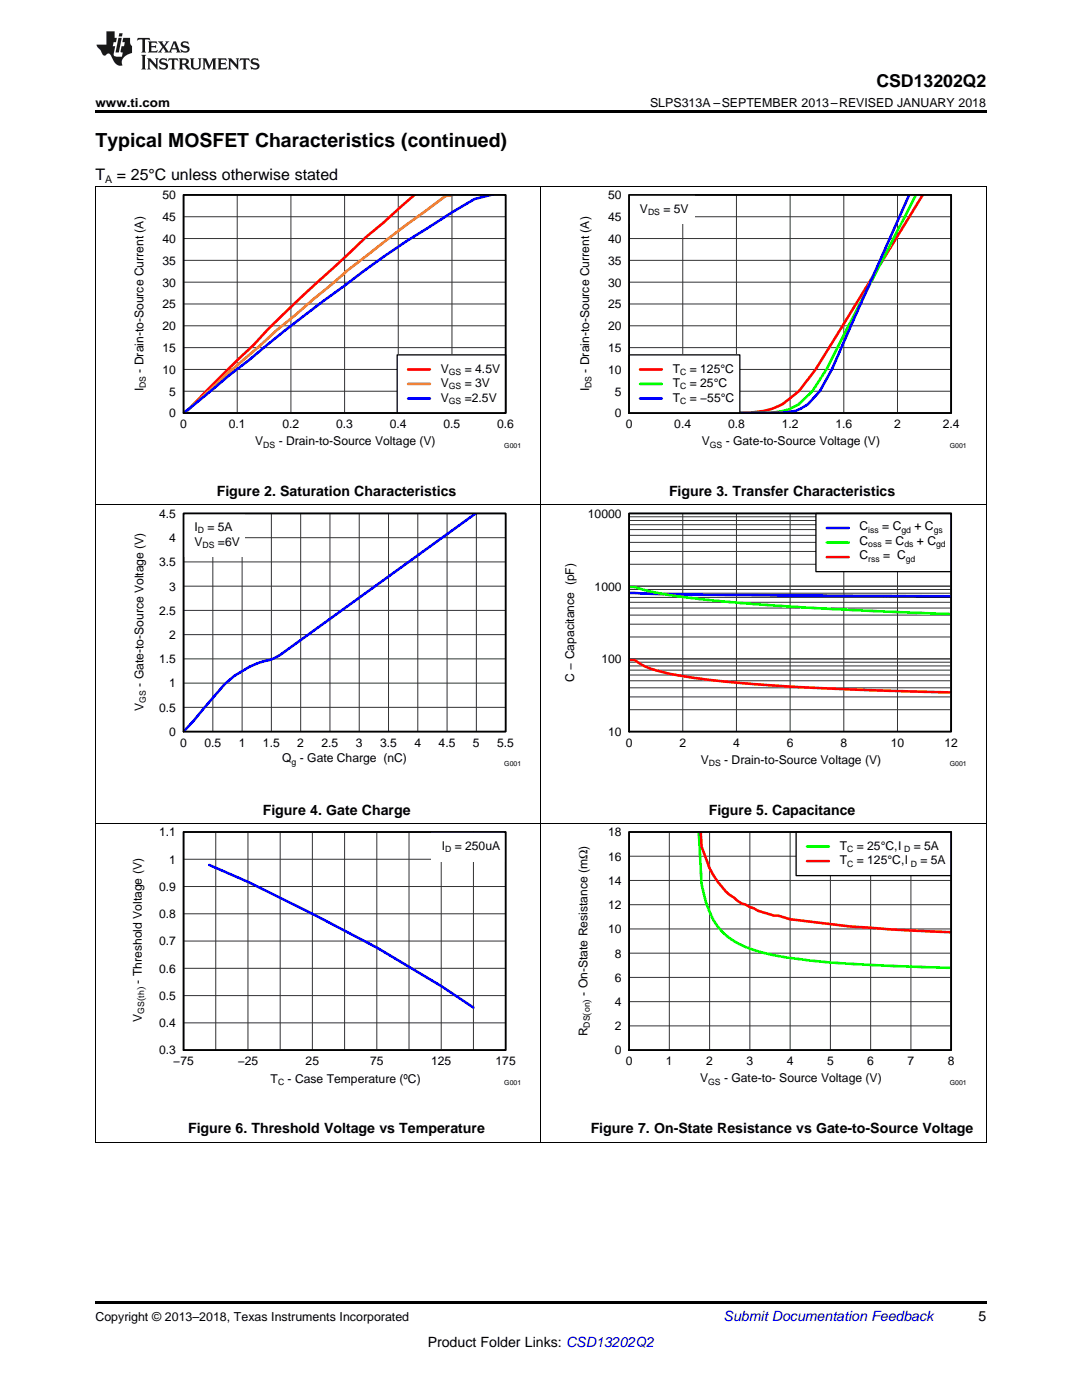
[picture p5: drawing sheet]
<svg xmlns="http://www.w3.org/2000/svg" width="216mm" height="279mm" viewBox="0 0 216 279" stroke-linecap="round" stroke-linejoin="round" font-family="sans-serif">
<path d="M19 259.7h177.8v.5h-177.8z" fill="#000"/>
<path d="M19.1 164.4v63.6M107.9 164.4v63.6M196.8 164.4v63.6M19 227.9h177.8" fill="none" stroke="#000" stroke-width=".2"/>
<path d="M36.6 166h64.3v43.6h-64.3z" fill="none" stroke="#000" stroke-width=".26"/>
<g fill="none" stroke="#333" stroke-width=".2">
<path d="M36.6 166h64.3v43.6h-64.3zM36.6 176.9h64.3M36.6 171.5h64.3M43.1 166v43.6M49.5 166v43.6M55.9 166v43.6M62.3 166v43.6M68.8 166v43.6M75.2 166v43.6M81.6 166v43.6M88 166v43.6M94.5 166v43.6"/>
<path d="M36.6 198.7h64.3M36.6 193.2h64.3M36.6 187.8h64.3M36.6 182.4h64.3M36.6 204.1h64.3"/>
</g>
<path d="M41.8 172.6l7.7 3.4 12.8 6.4 12.9 6.7 12.8 7.7 6.5 4.3" fill="none" stroke="#00f" stroke-width=".52"/>
<path d="M86 166h14.9v5.8h-14.9z" fill="#fff"/>
<path d="M36.6 166h64.3v43.6h-64.3z" fill="none" stroke="#000" stroke-width=".35"/>
<path d="M125.5 166h64.3v43.6h-64.3z" fill="none" stroke="#000" stroke-width=".26"/>
<g fill="none" stroke="#333" stroke-width=".2">
<path d="M125.5 166h64.3v43.6h-64.3zM125.5 175.7h64.3M125.5 170.9h64.3M133.6 166v43.6M141.6 166v43.6M149.6 166v43.6M157.7 166v43.6M165.7 166v43.6M173.7 166v43.6M181.8 166v43.6M125.5 199.9h64.3M125.5 195.1h64.3"/>
<path d="M125.5 190.2h64.3M125.5 185.4h64.3M125.5 180.6h64.3M125.5 204.7h64.3"/>
</g>
<path d="M139.4 166l.6 10.4a18.6 18.6 0 0 0 4 9.5 19.4 19.4 0 0 0 10.4 4.7 126 126 0 0 0 19.3 2l16.1 .5" fill="none" stroke="#0f0" stroke-width=".52"/>
<path d="M139.8 166l.2 2.9 .8 2.2a16.5 16.5 0 0 0 4.8 7.5l2.4 1.7 2.4 1 .8 .5 3.2 .9h.9a22.9 22.9 0 0 0 6.4 1.2 169.3 169.3 0 0 0 16 1.6l12.1 .5" fill="none" stroke="#f00" stroke-width=".52"/>
<path d="M158.9 166h30.9v8.7h-30.9z" fill="#fff"/>
<path d="M36.6 102.5h64.3v43.5h-64.3zM158.9 166h30.9v8.7h-30.9z" fill="none" stroke="#000" stroke-width=".26"/>
<path d="M161 168.9h4.4" fill="none" stroke="#0f0" stroke-width=".52"/>
<path d="M161 171.8h4.4" fill="none" stroke="#f00" stroke-width=".52"/>
<path d="M125.5 166h64.3v43.6h-64.3z" fill="none" stroke="#000" stroke-width=".35"/>
<path d="M19.1 100.8v63.6M107.9 100.8v63.6M196.8 100.8v63.6M19 164.3h177.8" fill="none" stroke="#000" stroke-width=".2"/>
<g fill="none" stroke="#333" stroke-width=".2">
<path d="M36.6 102.5h64.3v43.5h-64.3zM36.6 117h64.3M36.6 112.1h64.3M36.6 107.3h64.3M42.5 102.5v43.5M48.3 102.5v43.5M54.2 102.5v43.5M60 102.5v43.5M65.8 102.5v43.5M71.7 102.5v43.5M77.5 102.5v43.5M83.4 102.5v43.5"/>
<path d="M89.2 102.5v43.5M95.1 102.5v43.5M36.6 136.3h64.3M36.6 131.5h64.3M36.6 126.7h64.3M36.6 121.8h64.3M36.6 141.2h64.3"/>
</g>
<path d="M95 102.4l-39.1 28.3a11.4 11.4 0 0 1-4.3 1.6 24.1 24.1 0 0 0-6.8 4.2l-6.1 7.3-2.1 2.2" fill="none" stroke="#00f" stroke-width=".52"/>
<path d="M36.6 102.5h12.4v8.7h-12.4z" fill="#fff"/>
<path d="M36.6 102.5h64.3v43.5h-64.3z" fill="none" stroke="#000" stroke-width=".35"/>
<path d="M125.5 102.5h64.3v43.5h-64.3z" fill="none" stroke="#000" stroke-width=".26"/>
<g fill="none" stroke="#333" stroke-width=".2">
<path d="M125.5 102.5h64.3v43.5h-64.3zM125.5 119.2h64.3M125.5 118.4h64.3M125.5 117.6h64.3M125.5 117h64.3M125.5 112.6h64.3M125.5 110.1h64.3M125.5 108.2h64.3M125.5 106.8h64.3M125.5 105.7h64.3M125.5 104.7h64.3M125.5 103.9h64.3"/>
<path d="M125.5 103.1h64.3M136.2 102.5v43.5M146.9 102.5v43.5M157.7 102.5v43.5M168.4 102.5v43.5M179.1 102.5v43.5M125.5 139.1h64.3M125.5 137.3h64.3M125.5 135.9h64.3M125.5 134.7h64.3M125.5 133.7h64.3M125.5 132.9h64.3"/>
<path d="M125.5 132.2h64.3M125.5 131.5h64.3M125.5 127.1h64.3M125.5 124.6h64.3M125.5 122.8h64.3M125.5 121.4h64.3M125.5 120.2h64.3M125.5 141.6h64.3"/>
</g>
<path d="M125.5 118.3l15 .4 49.3 .3" fill="none" stroke="#00f" stroke-width=".52"/>
<path d="M125.5 117.1h1.1a79.2 79.2 0 0 0 16.1 2.8l9.6 .8 11.8 .7 25.7 1.2" fill="none" stroke="#0f0" stroke-width=".52"/>
<path d="M125.5 131.7h1.1a16.7 16.7 0 0 0 7.5 2.9 260.9 260.9 0 0 0 33.2 2.9l22.5 .7" fill="none" stroke="#f00" stroke-width=".52"/>
<path d="M162.8 102.5h27v11.6h-27z" fill="#fff"/>
<path d="M36.6 38.9h64.3v43.5h-64.3zM162.8 102.5h27v11.6h-27z" fill="none" stroke="#000" stroke-width=".26"/>
<path d="M98.1 38.8l-3.4 .9-4.5 2.7-4.7 3a165.2 165.2 0 0 0-16.7 11.6 303.4 303.4 0 0 0-19.1 14.9l-4.1 3.1-9 7.4M165 105.4h4.3" fill="none" stroke="#00f" stroke-width=".52"/>
<path d="M165 108.3h4.3" fill="none" stroke="#0f0" stroke-width=".52"/>
<path d="M82.8 38.8l-6.3 5.7-3.5 2.8-9.8 9.1a199.7 199.7 0 0 0-12.6 12.5l-3 2.8-10.8 10.7M165 111.2h4.3" fill="none" stroke="#f00" stroke-width=".52"/>
<path d="M125.5 102.5h64.3v43.5h-64.3z" fill="none" stroke="#000" stroke-width=".35"/>
<path d="M19.1 37.2v63.6M107.9 37.2v63.6M196.8 37.2v63.6M19 100.8h177.8" fill="none" stroke="#000" stroke-width=".2"/>
<g fill="none" stroke="#333" stroke-width=".2">
<path d="M36.6 38.9h64.3v43.5h-64.3zM47.3 38.9v43.5M58 38.9v43.5M68.8 38.9v43.5M79.5 38.9v43.5M90.2 38.9v43.5M36.6 56.3h64.3M36.6 52h64.3M36.6 47.6h64.3M36.6 43.3h64.3M36.6 78.1h64.3M36.6 73.7h64.3"/>
<path d="M36.6 69.4h64.3M36.6 65h64.3M36.6 60.7h64.3"/>
</g>
<path d="M90.6 38.8l-1.7 .3-7.9 5.9-11.6 8.9-7.1 6a876.9 876.9 0 0 0-25.5 22.5" fill="none" stroke="#ee7600" stroke-width=".52"/>
<path d="M79.3 70.8h21.6v11.6h-21.6z" fill="#fff"/>
<path d="M125.5 38.9h64.3v43.5h-64.3zM79.3 70.8h21.6v11.6h-21.6z" fill="none" stroke="#000" stroke-width=".26"/>
<path d="M184.1 38.9l-21.4 34.8-3.3 4.4-3.3 2.6a16.4 16.4 0 0 1-8.2 1.7h-22.4M81.4 73.7h4.4" fill="none" stroke="#f00" stroke-width=".52"/>
<path d="M81.4 76.6h4.4" fill="none" stroke="#ee7600" stroke-width=".52"/>
<path d="M181.4 38.9l-15.4 34.8-2.4 4.4-2.4 2.6a8.2 8.2 0 0 1-5.8 1.7h-29.9M81.4 79.5h4.4" fill="none" stroke="#00f" stroke-width=".52"/>
<path d="M36.6 38.9h64.3v43.5h-64.3z" fill="none" stroke="#000" stroke-width=".35"/>
<g fill="none" stroke="#333" stroke-width=".2">
<path d="M125.5 38.9h64.3v43.5h-64.3zM136.2 38.9v43.5M146.9 38.9v43.5M157.7 38.9v43.5M168.4 38.9v43.5M179.1 38.9v43.5M125.5 56.3h64.3M125.5 52h64.3M125.5 47.6h64.3M125.5 43.3h64.3M125.5 78.1h64.3M125.5 73.7h64.3"/>
<path d="M125.5 69.4h64.3M125.5 65h64.3M125.5 60.7h64.3"/>
</g>
<path d="M182.8 38.9l-17.9 34.8-2.8 4.4-2.7 2.6a11.6 11.6 0 0 1-6.7 1.7h-27.2" fill="none" stroke="#0f0" stroke-width=".52"/>
<path d="M125.5 70.8h22.1v11.6h-22.1z" fill="#fff"/>
<path d="M125.5 70.8h22.1v11.6h-22.1z" fill="none" stroke="#000" stroke-width=".26"/>
<path d="M127.7 73.7h4.4" fill="none" stroke="#f00" stroke-width=".52"/>
<path d="M127.7 76.6h4.4" fill="none" stroke="#0f0" stroke-width=".52"/>
<path d="M127.7 79.5h4.4" fill="none" stroke="#00f" stroke-width=".52"/>
<path d="M125.5 38.9h13v5.8h-13z" fill="#fff"/>
<path d="M125.5 38.9h64.3v43.5h-64.3z" fill="none" stroke="#000" stroke-width=".35"/>
<path d="M19 37.2h177.8" fill="none" stroke="#000" stroke-width=".2"/>
<path d="M19 22h177.8v.5h-177.8z" fill="#000"/>
<g fill="#231f20">
<path d="M27.5 7.6l-.1 .5 .4-.2h.6v.1v2.1l-.2 .4h1l-.3-.4v-2.1l.1-.1h.5l.5 .2-.2-.5zM29.5 8.3l.2 .3v1.5l-.2 .4h1.8l.2-.6a1.04 1.04 0 0 1-1.3 .2v-.7h.6l.3 .2v-.6l-.3 .2h-.6v-.6l.8-.1 .4 .3-.2-.5zM31.5 8.3l.9 1.1-.9 1.1h.8l-.2-.2 .5-.7 .4 .7-.2 .2h1.5l-.1-.2 .1-.4h.9l.1 .4-.2 .2h1l-.3-.3-.7-1.9h-.5l-.9 2-.8-1 .9-1h-.8l.1 .3-.3 .5-.4-.6 .2-.2zM34.7 8.6l.4 1h-.7zM36.3 8.4a.63 .63 0 0 0-.2 .7 .63 .63 0 0 0 .6 .4l.6 .2 .1 .2a.75 .75 0 0 1-.7 .4 .75 .75 0 0 1-.6-.5l.1 .7 .1-.1a1.11 1.11 0 0 0 1.5-.6 1.13 1.13 0 0 0-1.2-.8l-.1-.4a1.04 1.04 0 0 1 1.2 .2l-.2-.5-.1 .1-.5-.2zM28.2 10.9l.2 .4v2.2l-.2 .4h1l-.3-.4v-2.2l.3-.4zM29.3 11.6l.3 .4v1.5l-.3 .4h.8l-.2-.4v-1.3l1.5 1.7v-1.9l.2-.4h-.7l.2 .4v.9l-1.1-1.3zM32 11.8a.62 .62 0 0 0-.2 .7 .62 .62 0 0 0 .6 .4l.6 .1 .1 .3a.76 .76 0 0 1-.7 .3 .76 .76 0 0 1-.6-.4l.1 .7 .1-.1a1.11 1.11 0 0 0 1.5-.6 1.13 1.13 0 0 0-1.2-.8l-.1-.4a1.04 1.04 0 0 1 1.2 .2l-.2-.6-.1 .1-.5-.1zM33.7 11.6l-.2 .6a.61 .61 0 0 1 .8-.3v1.6l-.2 .4h.9l-.2-.4v-1.6a.63 .63 0 0 1 .8 .3l-.2-.6zM35.6 11.6l.3 .4v1.5l-.3 .4h1l-.2-.2v-.8l.5 .2a.76 .76 0 0 0 1.2 .7l-1-1a.58 .58 0 0 0 .6-.5 .58 .58 0 0 0-.5-.6zM36.4 11.9h.1a.45 .45 0 0 1 .5 .1 .45 .45 0 0 1 .1 .5l-.7 .2zM37.9 11.6l.2 .2a2.17 2.17 0 0 0 .3 1.9 .99 .99 0 0 0 1.6-.6v-1.1l.2-.4h-.7l.2 .2a1.92 1.92 0 0 1-.2 1.8 .6 .6 0 0 1-.9-.5v-1.1l.2-.4zM40.4 11.6l.2 .4v1.5l-.2 .4h.7l-.2-.4v-1.4l.8 1.8 .8-1.8v1.4l-.2 .4h.9l-.2-.4v-1.5l.2-.4h-.8l-.6 1.5-.6-1.5zM43.4 11.6l.2 .4v1.5l-.2 .4h1.8l.2-.6a1.04 1.04 0 0 1-1.3 .1v-.6h.5l.4 .2v-.6l-.4 .2h-.5v-.7h.8l.3 .3-.1-.6zM45.5 11.6l.2 .4v1.5l-.2 .4h.7l-.2-.4v-1.3l1.5 1.7v-1.9l.2-.4h-.7l.2 .4v.9l-1.1-1.3zM47.9 11.6l-.1 .6a.61 .61 0 0 1 .8-.3v1.6l-.3 .4h1l-.3-.4 .1-1.6a.63 .63 0 0 1 .7 .3l-.1-.6zM50.2 11.8a.62 .62 0 0 0-.2 .7 .62 .62 0 0 0 .6 .4l.6 .1 .2 .3a.76 .76 0 0 1-.8 .3 .76 .76 0 0 1-.6-.4l.1 .7 .2-.1a1.11 1.11 0 0 0 1.5-.6 1.13 1.13 0 0 0-1.3-.8l-.1-.4a1.04 1.04 0 0 1 1.2 .2l-.1-.6-.2 .1-.5-.1z"/>
<path d="M21.2 6.3v2.6h-1.9l.1 .4 .7 .9a.91 .91 0 0 0 1 .8 .56 .56 0 0 1 .5-.3 .56 .56 0 0 1 .5 .3l.4 .8a1.53 1.53 0 0 0 1.9 1.2 1.54 1.54 0 0 1 1-2.1l.9-.3v-1.4a1.52 1.52 0 0 1-.3-1.6h-1.4l-.2 .8h.5l-.2 .8h-.4l-.2 1v.2l.4 .1-.2 .8a1.93 1.93 0 0 1-1.6-.3l.3-1.8h-.5l.2-.8h.4l.2-.8h-.4v-1.3zM23.6 7.6l-.6 2.9h.7l.6-2.9zM23.8 6.6l-.1 .7h.6l.2-.7z"/>
</g>
<text font-size="3.9" x="19" y="29.3">Typical MOSFET Characteristics (continued)</text>
<text font-size="3.5" x="174.9" y="17.3">CSD13202Q2</text>
<g font-size="3.2">
<text x="19" y="36">T</text>
<text x="23.3" y="36">= 25°C unless otherwise stated</text>
</g>
<g font-size="2.8">
<text x="43.3" y="99.1">Figure 2. Saturation Characteristics</text>
<text x="133.5" y="99.1">Figure 3. Transfer Characteristics</text>
<text x="52.4" y="162.6">Figure 4. Gate Charge</text>
<text x="141.4" y="162.6">Figure 5. Capacitance</text>
<text x="37.5" y="226.2">Figure 6. Threshold Voltage vs Temperature</text>
<text x="117.9" y="226.2">Figure 7. On-State Resistance vs Gate-to-Source Voltage</text>
<text x="195.3" y="263.6">5</text>
<text x="85.3" y="268.9">Product Folder Links: CSD13202Q2</text>
</g>
<text font-size="2.8" fill="#0000c8" x="144.4" y="263.6">Submit Documentation Feedback</text>
<g font-size="2.5">
<text x="19" y="21.4">www.ti.com</text>
<text x="129.7" y="21.4">SLPS313A –SEPTEMBER 2013–REVISED JANUARY 2018</text>
<text x="19" y="263.6">Copyright © 2013–2018, Texas Instruments Incorporated</text>
</g>
<g font-size="2.4">
<text x="32.4" y="39.8">50</text>
<text x="121.3" y="39.8">50</text>
<text x="32.4" y="44.1">45</text>
<text x="121.3" y="44.1">45</text>
<text x="127.7" y="42.4">V</text>
<text x="132.4" y="42.4">= 5V</text>
<text x="32.4" y="52.8">35</text>
<text x="32.4" y="48.5">40</text>
<text x="121.3" y="52.8">35</text>
<text x="121.3" y="48.5">40</text>
<text x="32.4" y="57.2">30</text>
<text x="121.3" y="57.2">30</text>
<text x="32.4" y="65.9">20</text>
<text x="32.4" y="61.5">25</text>
<text x="121.3" y="65.9">20</text>
<text x="121.3" y="61.5">25</text>
<text x="32.4" y="70.2">15</text>
<text x="121.3" y="70.2">15</text>
<text x="28.7" y="74.4" transform="rotate(-90 28.7 74.4)">- Drain-to-Source Current (A)</text>
<text x="32.4" y="74.6">10</text>
<text x="88" y="74.4">V</text>
<text x="88" y="77.3">V</text>
<text x="92.7" y="74.4">= 4.5V</text>
<text x="92.7" y="77.3">= 3V</text>
<text x="117.6" y="74.4" transform="rotate(-90 117.6 74.4)">- Drain-to-Source Current (A)</text>
<text x="121.3" y="74.6">10</text>
<text x="134.2" y="74.4">T</text>
<text x="134.2" y="77.3">T</text>
<text x="137.6" y="74.4">= 125°C</text>
<text x="137.6" y="77.3">= 25°C</text>
<text x="28.7" y="78.1" transform="rotate(-90 28.7 78.1)">I</text>
<text x="33.8" y="83.3">0</text>
<text x="33.8" y="79">5</text>
<text x="88" y="80.2">V</text>
<text x="92.7" y="80.2">=2.5V</text>
<text x="117.6" y="78.1" transform="rotate(-90 117.6 78.1)">I</text>
<text x="122.7" y="83.3">0</text>
<text x="122.7" y="79">5</text>
<text x="134.2" y="80.2">T</text>
<text x="137.6" y="80.2">= −55°C</text>
<text x="36" y="85.4">0</text>
<text x="45.7" y="85.4">0.1</text>
<text x="50.9" y="88.9">V</text>
<text x="55.6" y="88.9">- Drain-to-Source Voltage (V)</text>
<text x="56.4" y="85.4">0.2</text>
<text x="67.1" y="85.4">0.3</text>
<text x="77.8" y="85.4">0.4</text>
<text x="88.5" y="85.4">0.5</text>
<text x="99.2" y="85.4">0.6</text>
<text x="124.9" y="85.4">0</text>
<text x="134.6" y="85.4">0.4</text>
<text x="140" y="88.9">V</text>
<text x="144.8" y="88.9">- Gate-to-Source Voltage (V)</text>
<text x="145.3" y="85.4">0.8</text>
<text x="156" y="85.4">1.2</text>
<text x="166.7" y="85.4">1.6</text>
<text x="178.4" y="85.4">2</text>
<text x="188.1" y="85.4">2.4</text>
<text x="31.8" y="103.3">4.5</text>
<text x="38.8" y="106">I</text>
<text x="41.4" y="106">= 5A</text>
<text x="117.3" y="103.3">10000</text>
<text x="171.5" y="105.9">C</text>
<text x="176" y="105.9">= C</text>
<text x="182.5" y="105.9">+ C</text>
<text x="31.8" y="113">3.5</text>
<text x="33.8" y="108.2">4</text>
<text x="38.8" y="108.9">V</text>
<text x="43.5" y="108.9">=6V</text>
<text x="171.5" y="108.8">C</text>
<text x="171.5" y="111.7">C</text>
<text x="176.2" y="111.7">= C</text>
<text x="176.6" y="108.8">= C</text>
<text x="183" y="108.8">+ C</text>
<text x="33.8" y="117.8">3</text>
<text x="118.7" y="117.8">1000</text>
<text x="31.8" y="122.7">2.5</text>
<text x="33.8" y="127.5">2</text>
<text x="28.6" y="137.1" transform="rotate(-90 28.6 137.1)">- Gate-to-Source Voltage (V)</text>
<text x="31.8" y="132.4">1.5</text>
<text x="33.8" y="137.2">1</text>
<text x="114.6" y="136.1" transform="rotate(-90 114.6 136.1)">C − Capacitance (pF)</text>
<text x="120" y="132.4">100</text>
<text x="28.6" y="141.9" transform="rotate(-90 28.6 141.9)">V</text>
<text x="31.8" y="142">0.5</text>
<text x="33.8" y="146.9">0</text>
<text x="36" y="149">0</text>
<text x="40.8" y="149">0.5</text>
<text x="47.6" y="149">1</text>
<text x="52.5" y="149">1.5</text>
<text x="59.3" y="149">2</text>
<text x="64.2" y="149">2.5</text>
<text x="71" y="149">3</text>
<text x="75.8" y="149">3.5</text>
<text x="82.7" y="149">4</text>
<text x="87.5" y="149">4.5</text>
<text x="94.4" y="149">5</text>
<text x="99.2" y="149">5.5</text>
<text x="121.3" y="146.9">10</text>
<text x="124.9" y="149">0</text>
<text x="135.6" y="149">2</text>
<text x="146.3" y="149">4</text>
<text x="157" y="149">6</text>
<text x="167.7" y="149">8</text>
<text x="177.7" y="149">10</text>
<text x="188.4" y="149">12</text>
<text x="56.3" y="152.2">Q - Gate Charge (nC)</text>
<text x="139.8" y="152.4">V</text>
<text x="144.5" y="152.4">- Drain-to-Source Voltage (V)</text>
<text x="31.8" y="166.9">1.1</text>
<text x="121.3" y="166.9">18</text>
<text x="33.8" y="172.4">1</text>
<text x="88.1" y="169.6">I</text>
<text x="90.7" y="169.6">= 250uA</text>
<text x="121.3" y="171.7">16</text>
<text x="167.6" y="169.6">T</text>
<text x="167.6" y="172.5">T</text>
<text x="171" y="169.6">= 25°C, I</text>
<text x="171" y="172.5">= 125°C, I</text>
<text x="182.3" y="169.6">= 5A</text>
<text x="183.7" y="172.5">= 5A</text>
<text x="31.8" y="177.8">0.9</text>
<text x="121.3" y="176.6">14</text>
<text x="31.8" y="183.2">0.8</text>
<text x="121.3" y="181.4">12</text>
<text x="31.8" y="188.7">0.7</text>
<text x="121.3" y="186.3">10</text>
<text x="122.7" y="191.1">8</text>
<text x="28.3" y="196.3" transform="rotate(-90 28.3 196.3)">- Threshold Voltage (V)</text>
<text x="31.8" y="194.1">0.6</text>
<text x="122.7" y="195.9">6</text>
<text x="28.3" y="203.9" transform="rotate(-90 28.3 203.9)">V</text>
<text x="31.8" y="199.6">0.5</text>
<text x="117.2" y="198.7" transform="rotate(-90 117.2 198.7)">- On-State Resistance (mΩ)</text>
<text x="122.7" y="200.8">4</text>
<text x="31.8" y="205">0.4</text>
<text x="117.2" y="206.8" transform="rotate(-90 117.2 206.8)">R</text>
<text x="122.7" y="205.6">2</text>
<text x="31.8" y="210.4">0.3</text>
<text x="34.6" y="212.6">−75</text>
<text x="47.4" y="212.6">−25</text>
<text x="61" y="212.6">25</text>
<text x="73.8" y="212.6">75</text>
<text x="86" y="212.6">125</text>
<text x="98.9" y="212.6">175</text>
<text x="122.7" y="210.4">0</text>
<text x="124.9" y="212.6">0</text>
<text x="132.9" y="212.6">1</text>
<text x="140.9" y="212.6">2</text>
<text x="149" y="212.6">3</text>
<text x="157" y="212.6">4</text>
<text x="165" y="212.6">5</text>
<text x="173.1" y="212.6">6</text>
<text x="181.1" y="212.6">7</text>
<text x="189.1" y="212.6">8</text>
<text x="54" y="216">T</text>
<text x="57.4" y="216">- Case Temperature (ºC)</text>
<text x="139.7" y="216">V</text>
<text x="144.5" y="216">- Gate-to- Source Voltage (V)</text>
</g>
<g font-size="2.1">
<text x="21" y="36.6">A</text>
<text x="28.8" y="199.8" transform="rotate(-90 28.8 199.8)">( )</text>
<text x="117.7" y="202.7" transform="rotate(-90 117.7 202.7)">(</text>
<text x="117.7" y="200.1" transform="rotate(-90 117.7 200.1)">)</text>
</g>
<g font-size="1.7">
<text x="129.3" y="42.9">DS</text>
<text x="29.1" y="77.4" transform="rotate(-90 29.1 77.4)">DS</text>
<text x="89.6" y="74.8">GS</text>
<text x="89.6" y="77.7">GS</text>
<text x="118" y="77.4" transform="rotate(-90 118 77.4)">DS</text>
<text x="135.7" y="74.8">C</text>
<text x="135.7" y="77.7">C</text>
<text x="89.6" y="80.6">GS</text>
<text x="135.7" y="80.6">C</text>
<text x="52.5" y="89.3">DS</text>
<text x="141.6" y="89.3">GS</text>
<text x="39.5" y="106.5">D</text>
<text x="173.3" y="106.3">iss</text>
<text x="179.9" y="106.3">gd</text>
<text x="186.3" y="106.3">gs</text>
<text x="40.4" y="109.3">DS</text>
<text x="173.3" y="109.2">oss</text>
<text x="173.3" y="112.1">rss</text>
<text x="180.5" y="109.2">ds</text>
<text x="180.7" y="112.1">gd</text>
<text x="186.8" y="109.2">gd</text>
<text x="29.1" y="140.3" transform="rotate(-90 29.1 140.3)">GS</text>
<text x="58.2" y="152.6">g</text>
<text x="141.4" y="152.9">DS</text>
<text x="88.8" y="170">D</text>
<text x="169" y="170">C</text>
<text x="169" y="172.9">C</text>
<text x="180.4" y="170">D</text>
<text x="181.7" y="172.9">D</text>
<text x="28.8" y="202.3" transform="rotate(-90 28.8 202.3)">GS th</text>
<text x="117.7" y="205.1" transform="rotate(-90 117.7 205.1)">DS on</text>
<text x="55.5" y="216.5">C</text>
<text x="141.3" y="216.5">GS</text>
</g>
<g font-size="1.4">
<text x="100.6" y="89.3">G001</text>
<text x="189.5" y="89.3">G001</text>
<text x="100.6" y="152.9">G001</text>
<text x="189.5" y="152.9">G001</text>
<text x="100.6" y="216.5">G001</text>
<text x="189.5" y="216.5">G001</text>
</g>
</svg>
